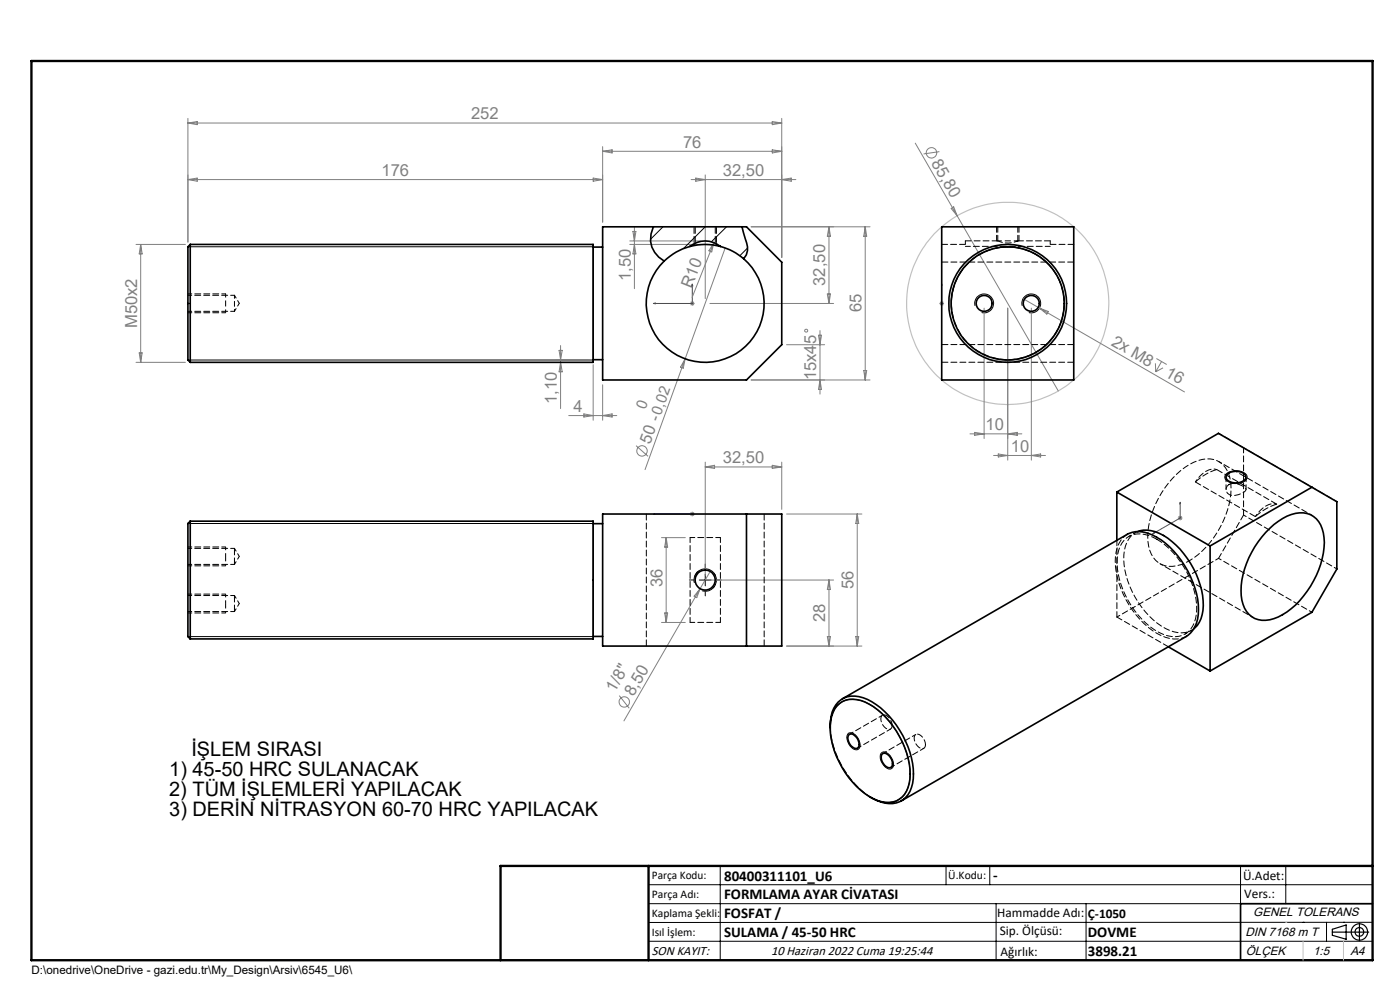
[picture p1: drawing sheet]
<svg xmlns="http://www.w3.org/2000/svg" width="297mm" height="210mm" viewBox="0 0 297 210" stroke-linecap="round" stroke-linejoin="round" font-family="sans-serif">
<g fill="none" stroke="#808080" stroke-width=".21">
<path d="M39.9 25.1v26.3M39.9 26.1h125.9M39.9 26.1l1.9-.3v.6zM39.9 38.1h87.9M39.9 38.1l1.9-.3v.6zM125.8 37.8l2 .3-2 .3zM127.8 31.1v16M127.8 32.1h38M127.8 32.1l2.1-.3v.6zM146.6 38.1h22.2M147.6 37.8l2 .3-2 .3zM149.6 37.1v26.3"/>
<path d="M163.8 25.8l2 .3-2 .3zM163.8 31.8l2 .3-2 .3zM165.8 25.1v29.5M165.8 38.1l2.1-.3v.6zM194.2 30.4l8.9 15.4M199.3 32.2l-3.4 .5M28.9 51.8h10.4M29.8 51.8v25.1M29.8 51.8l.4 2.1h-.7zM133.6 51.8h15M133.6 51.1h15M134.3 49.1h.6l-.3 2z"/>
<path d="M134.6 51.8l.3 2.1h-.6zM134.6 48.1v13.1M151.4 51.5l-4.6 11.6M151.4 51.5l-.4 1.9-.6-.2zM153.8 52.6l-8.5 23.5M175.9 48.1v16.3M175.9 48.1l.3 2h-.7zM183.6 48.1l.3 2h-.7zM183.6 48.1v32.5M184.6 48.1h-25.3M201.8 44.2l.5-.3 .8 1.9zM203.1 45.8l21.4 37.1"/>
<path d="M28.9 76.9h10.4M29.5 74.9h.7l-.4 2zM117.9 76.3h6.9M118.6 74.3h.7l-.4 2zM118.9 73.3v13.4M118.9 76.9l.4 2h-.7zM125.8 77.4v11.7M145.3 76.1l-8.5 23.5M145.3 76.1l-.3 2-.6-.2zM146.3 64.4h1.1M146.5 64l.7 .7M146.9 63.8v1.1"/>
<path d="M147.2 64l-.7 .7M150.6 64.4h26.2M166.9 73.1h8M173.6 71.1h.7l-.3 2zM174 70.1v13.5M175.5 62.4h.7l-.3 2zM183.2 78.6h.7l-.3 2zM199.3 64.4h1M199.4 64l.7 .7M199.8 63.8v1.1M200.1 64l-.7 .7M208.8 65.4v27.6"/>
<path d="M213.8 65.4v32.2M217 63.4l34.3 19.7M218.8 65.4v32.2M220.5 65.4l1.9 .7-.3 .5zM245.1 77.1l.1 1.8M245.3 76.1l2.2 1.2M246.4 76.7l-1.2 2.2M246.7 78l-1.5 .9M120.6 88.2h10.2M123.9 87.8l1.9 .4-1.9 .3zM127.8 81.6v7.5M127.8 88.2l2.1-.4v.7z"/>
<path d="M134.9 94.5l2.6 2.3M149.6 98v24.1M149.6 99.1h16.2M149.6 99.1l2-.4v.7zM163.8 98.7l2 .4-2 .3zM165.8 98v10M174 80.6l.3 2h-.7zM184.6 80.6h-25.3M205.8 92h11M206.8 91.7l2 .3-2 .3zM210.8 96.6h11M211.8 96.3l2 .3-2 .3z"/>
<path d="M213.8 92l2-.3v.6zM218.8 96.6l2-.3v.6zM140.3 114h5.1M141.3 114v18M141.3 114l.3 2.1h-.6zM146.3 109h1.1M146.5 108.7l.7 .7M146.9 108.5v1M147.2 108.7l-.7 .7M166.9 109h15.9M181.9 109v28M181.9 109l.3 2h-.7z"/>
<path d="M249.9 109.9h1M250 109.5l.7 .7M250.4 109.4v1M250.7 109.5l-.7 .7M140.3 132h5.1M141 130h.6l-.3 2zM148.5 124.9l-16.1 28M148.5 124.9l-.7 1.9-.6-.3zM150.6 123h26.2M150.7 121.2l-2.2 3.7M175.5 135h.7l-.3 2zM175.9 123v14"/>
<path d="M175.9 123l.3 2.1h-.7zM181.5 135h.7l-.3 2zM182.8 137h-15.9M131.4 147.6l2.1 2.6"/>
<circle cx="197.6" cy="32.4" r="1.1"/>
<circle cx="171" cy="70.2" r=".32"/>
<circle cx="136.2" cy="95.6" r="1.1"/>
<circle cx="132.4" cy="148.9" r="1.1"/>
</g>
<g fill="none" stroke="#000" stroke-width=".21">
<path d="M39.9 52.3h85.9M39.9 76.4h85.9M202.2 67.5a12 12 0 0 1 10.5-15.1 12 12 0 0 1 13 13 12 12 0 0 1-15 10.5M206.8 64.9a2 2 0 0 1 1.8-2.6 2 2 0 0 1 2.2 2.2 2 2 0 0 1-2.6 1.8M216.9 64.9a2 2 0 0 1 1.7-2.6 2 2 0 0 1 2.2 2.2 2 2 0 0 1-2.5 1.8M39.9 111h85.9M260 100.6a3.2 3.2 0 0 1 4.5 .2 1.29 1.29 0 0 1-1.3 1.6 2.68 2.68 0 0 1-3.4-1.1zM39.9 135h85.9M147.3 123.6a2.37 2.37 0 0 1 2.1-2.9 2.37 2.37 0 0 1 2.6 2.6 2.37 2.37 0 0 1-3 2M148.3 123h2.5M149.6 121.8v2.5M177.7 149.6a5 5 0 0 1 6-.6 18.1 18.1 0 0 1 9.3 16.4 4.8 4.8 0 0 1-4.5 4.8 10.3 10.3 0 0 1-7-3.6 18.5 18.5 0 0 1-5.4-13 6.3 6.3 0 0 1 1.6-4z"/>
<path d="M179.8 155.7a1.28 1.28 0 0 1 2 .5l.3 .5a1.54 1.54 0 0 1-.3 2.4 2.58 2.58 0 0 1-2-3.4zM186.9 159.8a1.24 1.24 0 0 1 1.9 .5 2.08 2.08 0 0 1 .3 2.7 1.75 1.75 0 0 1-2-1.1 2.11 2.11 0 0 1-.2-2.1zM137.6 187.7h153.6M137.6 191.7h153.6M137.6 199.7h153.6M152.8 183.7v20M200.7 183.7v4M210 183.7v4M211.3 191.7v12M230.4 191.7v12M263.2 183.7v20M272.8 183.7v8"/>
<path d="M276.4 195.6h.1M281.4 195.6v4.1M285 195.6h.1M291.2 195.6l-153.6 .1"/>
</g>
<g fill="none" stroke="#000" stroke-width=".25">
<path d="M125.8 51.8v25.1M125.8 110.6v24.9M282.6 197.7h7.8M282.6 197.1l3-.9v3l-3-.8zM288.4 195.8v3.8M106.2 203.7h185"/>
<circle cx="288.4" cy="197.7" r="1.74"/>
<circle cx="288.4" cy="197.7" r=".93"/>
</g>
<path d="M216.2 51.1h-4.8" fill="none" stroke="#000" stroke-width=".21" stroke-dasharray="1.3 .6" stroke-dashoffset=".2" stroke-linecap="butt"/>
<path d="M147.4 51.6h-.2M152 51.6h-.2M151.6 124.3l-.4 .4" fill="none" stroke="#000" stroke-width=".21" stroke-dasharray="1.3 .6" stroke-linecap="butt"/>
<path d="M47.9 118.5v1.5M47.9 128.5v1.5" fill="none" stroke="#000" stroke-width=".21" stroke-dasharray="1.3 .6" stroke-dashoffset=".7" stroke-linecap="butt"/>
<path d="M47.9 62.4v3.9M47.9 116v2M47.9 126v2" fill="none" stroke="#000" stroke-width=".21" stroke-dasharray="1.3 .6" stroke-dashoffset=".6" stroke-linecap="butt"/>
<g fill="none" stroke="#c0c0c0" stroke-width=".25">
<path d="M272.8 195.6h.1"/>
<circle cx="213.8" cy="64.3" r="21.5"/>
</g>
<g fill="none" stroke="#00f" stroke-width=".21">
<path d="M138.6 64.4l.4-.1v.1zM146.9 60.2l.1 .4h-.2zM146.9 60.2v4.2h-8.3M199.8 60.2v.4v-.4M199.8 64.3v.1zM199.8 64.4h.1M199.8 60.2v4.2M138.6 109h.4h-.4M138.6 109h8.3M146.8 109h.2zM146.9 109h.1M244.5 113.2l.3-.2v.2z"/>
<path d="M250.4 106.5v.3l-.1 .1zM250.4 106.5v3.4l-5.9 3.3"/>
</g>
<path d="M211.4 48.1v3M216.2 51.1v-3" fill="none" stroke="#000" stroke-width=".21" stroke-dasharray="1.3 .6" stroke-dashoffset=".1"/>
<path d="M39.9 66.3h8M47.9 62.3h-8M47.9 116h-8M39.9 130h8M39.9 120h8M47.9 126h-8M147.4 122.1l.5-.7" fill="none" stroke="#000" stroke-width=".21" stroke-dasharray="1.3 .6" stroke-dashoffset=".4"/>
<path d="M147.4 51.6h.1M152 51.6h.1M47.9 62.3v.1M47.9 118v.5M47.9 128v.5M147.9 121.4l.2-.2M151.5 121.6l.3 .5M151.8 124h.1" fill="none" stroke="#000" stroke-width=".21" stroke-dasharray="1.3 .6"/>
<path d="M147.2 48.1v3.5M152 51.6v-3.5" fill="none" stroke="#000" stroke-width=".21" stroke-dasharray="1.3 .6" stroke-dashoffset="-.2"/>
<path d="M147.1 123h-.9M149.6 120.5v-.9M149.6 125.5v.9M152.1 123h.9" fill="none" stroke="#000" stroke-width=".21" stroke-dasharray="15.2 1.3 1.3 1.3"/>
<path d="M291.2 191.7h-28v12" fill="none" stroke="#000" stroke-width=".35"/>
<path d="M6.7 12.9h284.5v190.8h-284.5zM137.6 183.7v20M291.2 183.7h-185v20" fill="none" stroke="#000" stroke-width=".5"/>
<path d="M276.4 199.7v4M285 199.7v4" fill="none" stroke="#c0c0c0" stroke-width=".21"/>
<g fill="#00f">
<path d="M146.9 60.2l.1 .4h-.2zM138.6 64.4l.4-.1v.1z"/>
<path d="M146.8 109h.2zM138.6 109h.4z"/>
<path d="M250.4 106.5v.3l-.1 .1zM244.5 113.2l.3-.2v.2z"/>
<path d="M199.8 60.2v.4zM199.8 64.3v.1z"/>
</g>
<path d="M140.7 48.1l-2.7 2.7M149.6 48.1l-4.6 4.6M154.1 48.1l-3.2 3.2M158.6 52.6l-1.6 1.6" fill="none" stroke="#000" stroke-width=".21"/>
<g fill="none" stroke="#000" stroke-width=".35">
<path d="M40.4 51.8h85.4v25.1h-85.4M40.4 51.8v25.1M40.4 51.8l-.5 .5v24.1l.5 .5M125.8 52.4h2M127.8 48.1h30.6l7.4 7.5v17.5l-7.4 7.5h-30.6zM138.6 48.1a5.3 5.3 0 0 0 2.3 7.3M146.4 52.3a5.1 5.1 0 0 1 6.4 0M146.4 52.3a12.5 12.5 0 0 0-5.5 3.1M146.4 52.3a12.5 12.5 0 0 1 6.4 0M152.8 52.3a12.5 12.5 0 0 1 5 2.6M157.4 48.1l.3 1.3a10 10 0 0 1 .9 3.8l-.3 .9-.5 .8M157.8 54.9a12.5 12.5 0 0 1 1 17.9 12.5 12.5 0 0 1-17.9 .5 12.5 12.5 0 0 1 0-17.9"/>
<path d="M199.8 48.1h28v32.5h-28zM125.8 76.3h2M40.4 110.6h85.4v24.9h-85.4M40.4 110.6v24.9M40.4 110.6l-.5 .4v24l.5 .5M125.8 111.1h2M127.8 109h38v28h-38zM158.4 109v28M236.9 104.4l19.8 11.4M236.9 104.4v10.2M236.9 104.4l21.6-12.5 25.1 14.5v14.3l-5.3 9.2-21.6 12.4M241.3 112.8a6.9 6.9 0 0 1 6.4 1.4 18.8 18.8 0 0 1 7.6 14.3 6.1 6.1 0 0 1-2 4.9"/>
<path d="M256.7 115.8v26.5M260.4 100.6a2.94 2.94 0 0 1 3.8 .2 .93 .93 0 0 1-.7 1.4 2.7 2.7 0 0 1-3.4-.7v-.3zM268.5 113a11.6 11.6 0 0 1 7.2-4.2 4.7 4.7 0 0 1 5 4.3 17 17 0 0 1-3.4 12.3 13 13 0 0 1-8.8 6.2 4.7 4.7 0 0 1-5-4.3 17.9 17.9 0 0 1 5-14.3zM278.3 103.4l-21.6 12.4M125.8 135h2M247.8 137.2l8.9 5.1M176.1 154.4a6.5 6.5 0 0 1 2.9-6.3 7 7 0 0 1 6.9 1.4 19.3 19.3 0 0 1 7.8 15.7 5.1 5.1 0 0 1-4.3 5.3 8.4 8.4 0 0 1-4.8-1.4M177.5 149.8a4.9 4.9 0 0 1 6-.9 18.1 18.1 0 0 1 9.5 16.3 4.9 4.9 0 0 1-4.3 5 9.8 9.8 0 0 1-7-3.4 18.4 18.4 0 0 1-5.6-12.9 6.9 6.9 0 0 1 1.4-4.1zM178.7 148.2l60.4-34.9a6.2 6.2 0 0 1 6.3 .7 19.1 19.1 0 0 1 8.8 16.3 6 6 0 0 1-2.5 4.7l-60.5 34.9M180.1 155.9a1.23 1.23 0 0 1 1.8 .7 1.48 1.48 0 0 1 0 2.1 2.09 2.09 0 0 1-1.8-2.8zM187.1 160a1.23 1.23 0 0 1 1.8 .7 1.48 1.48 0 0 1 0 2.1 2.14 2.14 0 0 1-1.8-2.8z"/>
<circle cx="208.8" cy="64.4" r="1.69"/>
<circle cx="213.8" cy="64.4" r="12"/>
<circle cx="213.8" cy="64.4" r="12.5"/>
<circle cx="218.8" cy="64.4" r="1.7"/>
<circle cx="149.6" cy="123" r="2.12"/>
</g>
<path d="M49.7 64.3v-1.7M49.7 66v-1.7M240.9 113l-1.4 .8M251.4 134.5l1.4-.8" fill="none" stroke="#000" stroke-width=".21" stroke-dasharray="1.3 .6" stroke-dashoffset=".8"/>
<g fill="none" stroke="#000" stroke-width=".21" stroke-dasharray="1.3 .6" stroke-dashoffset=".6">
<path d="M204.8 51.1v1.2M222.8 51.1v1.2M49.7 66l1.1-1.7M50.8 64.3l-1.1-1.7M263.8 95l19.8 11.4M49.7 119.7l1.1-1.7M50.8 118l-1.1-1.7M246.1 119.6l19.8 11.4M252.3 118.9a5.8 5.8 0 0 1-7.1 0 8.3 8.3 0 0 1-1.5-7.3 19.3 19.3 0 0 1 9.5-13.5 5.2 5.2 0 0 1 6.8 1.1 9.8 9.8 0 0 1 .7 7.8 19.8 19.8 0 0 1-8.4 11.9M258.5 118.4l19.8 11.5M278.4 109.3l-19.8-11.4M49.7 129.7l1.1-1.7"/>
<path d="M50.8 128l-1.1-1.7M236.9 130.9l21.6-12.5M283.6 120.7l-19.8-11.4"/>
</g>
<path d="M39.9 66h9.8M49.7 62.6h-9.8M39.9 119.7h9.8M49.7 116.3h-9.8M39.9 129.7h9.8M49.7 126.3h-9.8" fill="none" stroke="#000" stroke-width=".21" stroke-dasharray="1.3 .6" stroke-dashoffset=".5"/>
<path d="M147.5 48.1v3.5M151.7 51.6v-3.5M49.7 119.7v-3.4M253.6 102.2a11.7 11.7 0 0 1 4.5-2.6M266.3 109.6a11.7 11.7 0 0 1 4.6-2.6M49.7 129.7v-3.4" fill="none" stroke="#000" stroke-width=".21" stroke-dasharray="1.3 .6" stroke-dashoffset="-.1"/>
<path d="M213.8 52.4a11.9 11.9 0 0 1 10.6 17.5 11.9 11.9 0 0 1-20.5 1.1 11.9 11.9 0 0 1 8.6-18.5l1.3-.1M152.8 114h-6.4M260.1 101.2v2.6M264.3 103.8v-2.6M152.8 132h-6.4M253.3 133.4a5.4 5.4 0 0 1-6-.1 18.3 18.3 0 0 1-8.9-15.6 5.3 5.3 0 0 1 3-5" fill="none" stroke="#000" stroke-width=".21" stroke-dasharray="1.3 .6" stroke-dashoffset=".3"/>
<path d="M204.8 52.3h18M211.7 51.1a5 5 0 0 0 4.2 0l-.2 .1M146.4 114v18M263.8 109.3v-14.3M152.8 132v-18M189.3 153.9a2.1 2.1 0 0 0-2-2.2 1.48 1.48 0 0 0 0 2.1 1.24 1.24 0 0 0 1.8 .7l.2-.6M196.3 158a2.1 2.1 0 0 0-2-2.2 1.48 1.48 0 0 0 0 2.1 1.24 1.24 0 0 0 1.8 .7l.2-.6" fill="none" stroke="#000" stroke-width=".21" stroke-dasharray="1.3 .6" stroke-dashoffset=".2"/>
<g fill="none" stroke="#000" stroke-width=".21" stroke-dasharray="1.3 .6">
<path d="M199.8 55.6h28M204.8 51.8h-5M222.8 51.1h-6.9M227.8 51.8h-5M199.8 76.8h28M227.8 73.1h-28M137.1 109v28M245.4 114.4a18.6 18.6 0 0 1 8.5 14.9 5.3 5.3 0 0 1-3.8 5.7 8.6 8.6 0 0 1-6.9-2.7 18.7 18.7 0 0 1-6.2-13.8 5 5 0 0 1 4.1-5.2 7.1 7.1 0 0 1 4.3 1.1M253.6 102.2l12.7 7.4M260.7 102.8a1.25 1.25 0 0 0-.5 1.4 1.25 1.25 0 0 0 1.2 .9 3.3 3.3 0 0 0 2.9-1.3 3.2 3.2 0 0 0-3.6-1M270.9 107l-12.8-7.4M162.1 137v-28"/>
<path d="M185 169.3a19.5 19.5 0 0 1-8.9-15.4"/>
</g>
<path d="M211.7 51.1h-6.9M211.7 48.1v3M215.9 51.1v-3M236.9 114.6v16.3M263.8 109.3l-5.3 9.1M247.8 137.2l-10.9-6.3M251.7 135a6.2 6.2 0 0 1-6.3-.6 19.2 19.2 0 0 1-8.8-16.4 5.8 5.8 0 0 1 2.6-4.7" fill="none" stroke="#000" stroke-width=".21" stroke-dasharray="1.3 .6" stroke-dashoffset=".1"/>
<path d="M258.1 99.6a3.5 3.5 0 0 0-3.5 1.3l-1 1.3M270.9 107a3.5 3.5 0 0 0-3.5 1.3l-1.1 1.3" fill="none" stroke="#000" stroke-width=".21" stroke-dasharray="1.3 .6" stroke-dashoffset=".7"/>
<path d="M258.5 91.9l5.3 3.1M181.9 158.7l7-4M187.2 151.7l-7 4M194.3 155.8l-7 4M189 162.8l7-4.1" fill="none" stroke="#000" stroke-width=".21" stroke-dasharray="1.3 .6" stroke-dashoffset=".4"/>
<g font-size="4.2">
<text x="40.6" y="160.3">İŞLEM SIRASI</text>
<text x="35.9" y="164.6">1) 45-50 HRC SULANACAK</text>
<text x="35.9" y="168.8">2) TÜM İŞLEMLERİ YAPILACAK</text>
<text x="35.9" y="173">3) DERİN NİTRASYON 60-70 HRC YAPILACAK</text>
</g>
<g font-size="3.5" fill="#808080">
<text x="99.9" y="25.3">252</text>
<text x="144.9" y="31.3">76</text>
<text x="197.5" y="34.5" transform="rotate(60 197.5 34.5)">85,80</text>
<text x="80.9" y="37.3">176</text>
<text x="153.3" y="37.3">32,50</text>
<text x="133.8" y="59.6" transform="rotate(-90 133.8 59.6)">1,50</text>
<text x="146.7" y="61.3" transform="rotate(-68 146.7 61.3)">R10</text>
<text x="175.1" y="60.6" transform="rotate(-90 175.1 60.6)">32,50</text>
<text x="29.1" y="69.6" transform="rotate(-90 29.1 69.6)">M50x2</text>
<text x="182.8" y="66.2" transform="rotate(-90 182.8 66.2)">65</text>
<text x="235.6" y="73.1" transform="rotate(30 235.6 73.1)">2x M8</text>
<text x="173.2" y="80.7" transform="rotate(-90 173.2 80.7)">15x45</text>
<text x="246.9" y="79.7" transform="rotate(30 246.9 79.7)">16</text>
<text x="118.2" y="85.7" transform="rotate(-90 118.2 85.7)">1,10</text>
<text x="121.7" y="87.3">4</text>
<text x="137.9" y="94.4" transform="rotate(-70 137.9 94.4)">50 -0,02</text>
<text x="209.1" y="91.2">10</text>
<text x="214.5" y="95.8">10</text>
<text x="153.3" y="98.2">32,50</text>
<text x="140.6" y="124.5" transform="rotate(-90 140.6 124.5)">36</text>
<text x="181.1" y="125" transform="rotate(-90 181.1 125)">56</text>
<text x="175.1" y="132" transform="rotate(-90 175.1 132)">28</text>
<text x="130.4" y="146.9" transform="rotate(-60 130.4 146.9)">1/8&quot;</text>
<text x="134.4" y="147.9" transform="rotate(-60 134.4 147.9)">8,50</text>
</g>
<text font-size="3.2" fill="#808080" x="136.9" y="87" transform="rotate(-70 136.9 87)">0</text>
<g font-size="3.2">
<text x="153.6" y="186.8">80400311101_U6</text>
<text x="153.6" y="190.8">FORMLAMA AYAR CİVATASI</text>
<text x="210.7" y="186.6">-</text>
<text x="153.6" y="194.8">FOSFAT /</text>
<text x="153.6" y="198.8">SULAMA / 45-50 HRC</text>
<text x="230.8" y="198.7">DOVME</text>
<text x="230.8" y="202.8">3898.21</text>
</g>
<g font-size="2.8">
<text x="263.7" y="186.7">Ü.Adet:</text>
<text x="263.9" y="190.5">Vers.:</text>
<text x="211.5" y="194.5">Hammadde Adı:</text>
<text x="230.8" y="194.7">Ç-1050</text>
<text x="138.3" y="202.6">SON KAYIT:</text>
<text x="163.6" y="202.6">10 Haziran 2022 Cuma 19:25:44</text>
<text x="212.1" y="198.4">Sip. Ölçüsü:</text>
<text x="212.2" y="202.7">Ağırlık:</text>
</g>
<g font-size="2.6">
<text x="265.9" y="194.4">GENEL TOLERANS</text>
<text x="264.2" y="198.5">DIN 7168 m T</text>
<text x="264.3" y="202.6">ÖLÇEK</text>
<text x="278.5" y="202.6">1:5</text>
<text x="286.5" y="202.6">A4</text>
</g>
<g font-size="2.5">
<text x="138.3" y="186.4">Parça Kodu:</text>
<text x="138.3" y="190.5">Parça Adı:</text>
<text x="201.2" y="186.5">Ü.Kodu:</text>
<text x="138.3" y="194.5">Kaplama Şekli:</text>
<text x="138.3" y="198.6">Isıl İşlem:</text>
<text x="6.7" y="206.7">D:\onedrive\OneDrive - gazi.edu.tr\My_Design\Arsiv\6545_U6\</text>
</g>
</svg>
